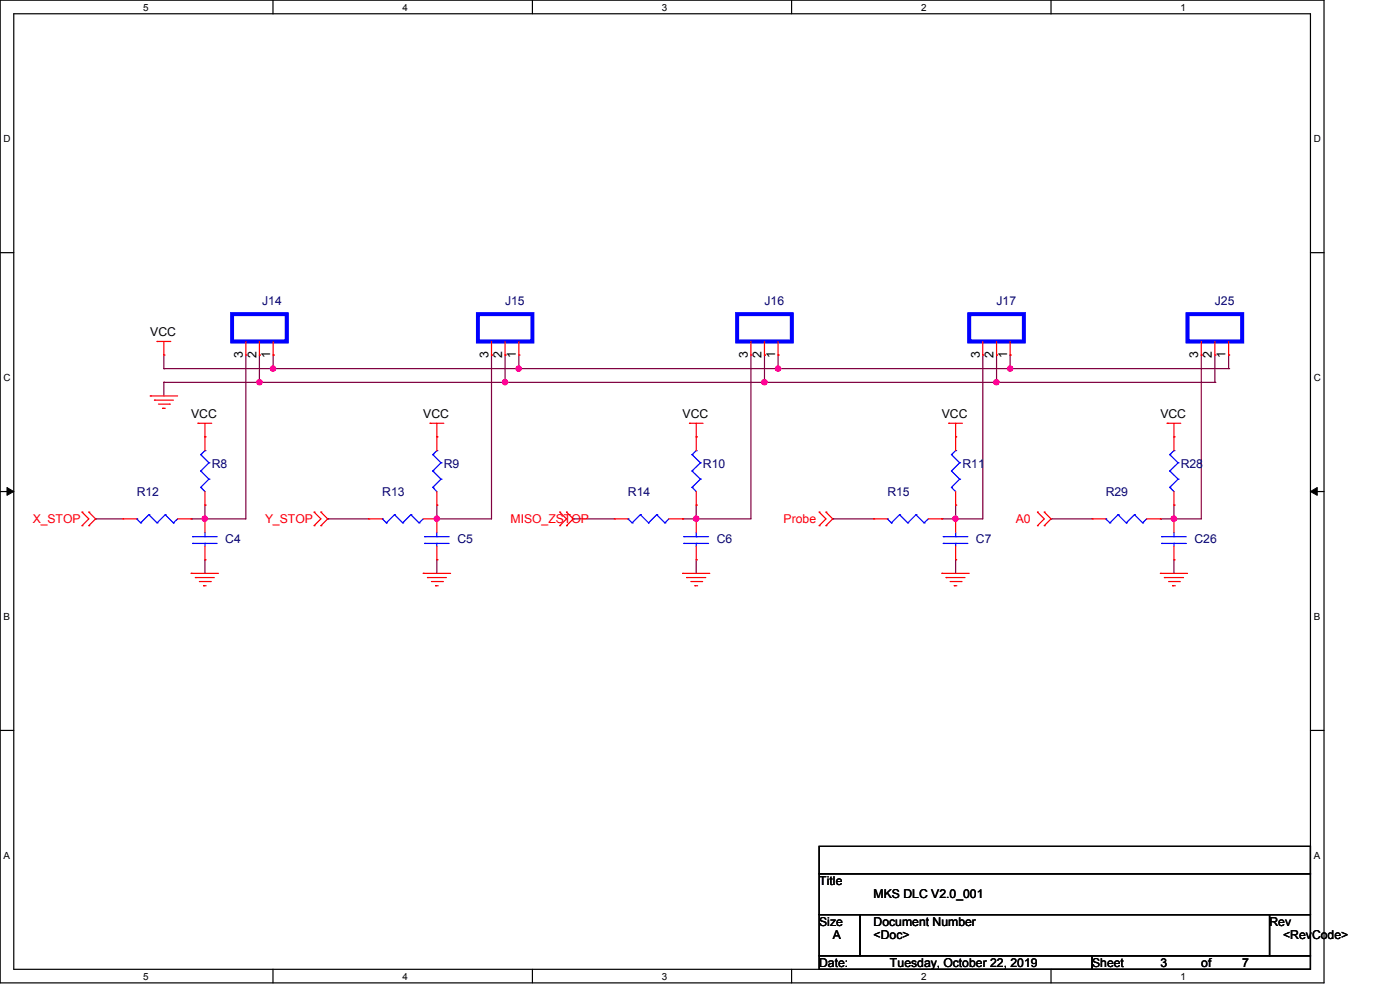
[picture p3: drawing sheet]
<svg xmlns="http://www.w3.org/2000/svg" width="297mm" height="210mm" viewBox="0 0 297 210" stroke-linecap="round" stroke-linejoin="round" font-family="sans-serif">
<path d="M0 0h280.9v208.5h-280.9zM2.9 2.9h275.1v202.7h-275.1z" fill="none" stroke="#000" stroke-width=".25"/>
<g fill="#fff">
<path d="M30.4 .3h1.1v2.4h-1.1z"/>
<path d="M30.4 205.9h1.1v2.3h-1.1z"/>
</g>
<path d="M57.9 0v2.9M57.9 205.6v2.9" fill="none" stroke="#000" stroke-width=".25"/>
<g fill="#fff">
<path d="M85.4 .3h1.1v2.4h-1.1z"/>
<path d="M85.4 205.9h1.1v2.3h-1.1z"/>
</g>
<path d="M112.9 0v2.9M112.9 205.6v2.9" fill="none" stroke="#000" stroke-width=".25"/>
<g fill="#fff">
<path d="M140.4 .3h1.2v2.4h-1.2z"/>
<path d="M140.4 205.9h1.2v2.3h-1.2z"/>
</g>
<path d="M167.9 0v2.9M167.9 205.6v2.9" fill="none" stroke="#000" stroke-width=".25"/>
<g fill="#fff">
<path d="M195.4 .3h1.2v2.4h-1.2z"/>
<path d="M195.4 205.9h1.2v2.3h-1.2z"/>
</g>
<path d="M223 0v2.9M223 205.6v2.9" fill="none" stroke="#000" stroke-width=".25"/>
<g fill="#fff">
<path d="M250.4 .3h1.2v2.4h-1.2z"/>
<path d="M250.4 205.9h1.2v2.3h-1.2z"/>
<path d="M.8 28.2h1.4v2.4h-1.4z"/>
<path d="M278.7 28.2h1.5v2.4h-1.5z"/>
<path d="M.8 78.9h1.4v2.3h-1.4z"/>
<path d="M278.7 78.9h1.5v2.3h-1.5z"/>
</g>
<path d="M0 53.6h2.9M278 53.6h2.9" fill="none" stroke="#000" stroke-width=".25"/>
<g fill="#fff">
<path d="M.8 129.6h1.3v2.3h-1.3z"/>
<path d="M278.7 129.6h1.4v2.3h-1.4z"/>
</g>
<path d="M0 104.3h2.9M278 104.3h2.9" fill="none" stroke="#000" stroke-width=".25"/>
<path d="M1.5 103.4l1.4 .9-1.4 .8zM278 104.3l1.4-.9v1.7z" fill="#000" stroke="#000" stroke-width=".21"/>
<g fill="#fff">
<path d="M.8 180.3h1.3v2.3h-1.3z"/>
<path d="M278.7 180.3h1.4v2.3h-1.4z"/>
</g>
<path d="M0 154.9h2.9M278 154.9h2.9M173.8 179.5h104.2v5.8h-104.2zM173.8 185.3h104.2v8.7h-104.2zM173.8 194h8.7v8.7h-8.7zM182.5 194h86.8v8.7h-86.8zM269.3 194h8.7v8.7h-8.7zM173.8 202.7h57.9v2.9h-57.9zM231.7 202.7h46.3v2.9h-46.3z" fill="none" stroke="#000" stroke-width=".25"/>
<g fill="none" stroke="#800040" stroke-width=".25">
<path d="M34.8 75.3h.1M34.8 78.2h.1M34.8 75.3v2.9M34.8 78.2h225.8M52.2 75.3h.1M52.2 75.3v34.8h-11.6M55 75.3h.1M55 75.3v5.8M58 75.3h.1M58 78.2h.1M58 75.3v2.9M104.3 75.3h.1"/>
<path d="M104.3 75.3v34.8h-11.6M107.1 75.3h.1M107.1 75.3v5.8M110.1 75.3h.1M110.1 78.2h.1M110.1 75.3v2.9M159.3 75.3h.1M159.3 75.3v34.8h-14.5M162.2 75.3h.1M162.2 75.3v5.8M165.1 75.3h.1M165.1 78.2h.1"/>
<path d="M165.1 75.3v2.9M208.5 75.3h.1M208.5 75.3v34.8h-8.7M211.4 75.3h.1M211.4 75.3v5.8M214.3 75.3h.1M214.3 75.3v2.9M254.8 75.3h.1M254.8 75.3v34.8h-8.6M257.7 75.3h.1M257.7 75.3v5.8M260.6 75.3h.1"/>
<path d="M260.6 78.2h.1M260.6 75.3v2.9M34.8 81.1h.1M34.8 81.1h222.9M34.8 81.1v2.9M55 81.1h.1M107.1 81.1h.1M162.2 81.1h.1M257.7 81.1h.1M20.3 110.1h.1M20.3 110.1h5.8M40.6 110.1h.1"/>
<path d="M43.5 107.1h.1M43.5 118.7h.1M43.5 110.1h.1M43.5 107.1v3M43.5 118.7v2.9M69.5 110.1h.1M69.5 110.1h8.7M92.7 107.1h.1M92.7 118.7h.1M92.7 110.1h.1M92.7 107.1v3M92.7 118.7v2.9"/>
<path d="M121.6 110.1h.1M121.6 110.1h8.7M144.8 110.1h.1M147.7 107.1h.1M147.7 118.7h.1M147.7 110.1h.1M147.7 107.1v3M147.7 118.7v2.9M176.7 110.1h.1M176.7 110.1h8.6M199.8 110.1h.1M202.7 107.1h.1"/>
<path d="M202.7 118.7h.1M202.7 110.1h.1M202.7 107.1v3M202.7 118.7v2.9M223 110.1h.1M223 110.1h8.7M246.2 110.1h.1M249 107.1h.1M249 118.7h.1M249 110.1h.1M249 107.1v3M249 118.7v2.9"/>
</g>
<g fill="#f0f" stroke="#f0f" stroke-width=".25">
<circle cx="43.4" cy="110" r=".55"/>
<circle cx="92.7" cy="110" r=".55"/>
<circle cx="147.7" cy="110" r=".56"/>
<circle cx="162.2" cy="81.1" r=".56"/>
<circle cx="55" cy="81.1" r=".55"/>
<circle cx="214.3" cy="78.2" r=".55"/>
<circle cx="165.1" cy="78.2" r=".55"/>
<circle cx="202.7" cy="110" r=".55"/>
<circle cx="107.1" cy="81.1" r=".55"/>
<circle cx="110" cy="78.2" r=".55"/>
<circle cx="57.9" cy="78.2" r=".55"/>
<circle cx="249" cy="110" r=".56"/>
<circle cx="211.4" cy="81.1" r=".55"/>
</g>
<g fill="none" stroke="#f00" stroke-width=".25">
<path d="M33.3 72.4h.1M33.3 72.4h2.9M34.8 75.3h.1M34.8 72.4v2.9M52.2 75.3h.1M52.2 72.4v2.9M55 75.3h.1M55 72.4v2.9M58 75.3h.1M58 72.4v2.9M104.3 75.3h.1M104.3 72.4v2.9"/>
<path d="M107.1 75.3h.1M107.1 72.4v2.9M110.1 75.3h.1M110.1 72.4v2.9M159.3 75.3h.1M159.3 72.4v2.9M162.2 75.3h.1M162.2 72.4v2.9M165.1 75.3h.1M165.1 72.4v2.9M208.5 75.3h.1M208.5 72.4v2.9"/>
<path d="M211.4 75.3h.1M211.4 72.4v2.9M214.3 75.3h.1M214.3 72.4v2.9M254.8 75.3h.1M254.8 72.4v2.9M257.7 75.3h.1M257.7 72.4v2.9M260.6 75.3h.1M260.6 72.4v2.9M31.9 84h.1M31.9 84h5.8"/>
<path d="M32.8 84.9h.1M32.8 84.9h4M33.6 85.7h2.3M34.5 86.6h.1M34.5 86.6h.6M35.9 85.7h.1M42 89.8h.1M42 89.8h2.9M43.5 92.7h.1M43.5 89.8v5.8M91.2 89.8h.1M91.2 89.8h2.9"/>
<path d="M92.7 92.7h.1M92.7 89.8v5.8M146.3 89.8h.1M146.3 89.8h2.8M147.7 92.7h.1M147.7 89.8v5.8M201.3 89.8h.1M201.3 89.8h2.9M202.7 92.7h.1M202.7 89.8v5.8M247.6 89.8h.1M247.6 89.8h2.9"/>
<path d="M249 92.7h.1M249 89.8v5.8M17.4 111.5h.1M17.4 108.6h.1M17.4 108.6l1.4 1.5-1.4 1.4M18.8 108.6h.1M18.8 111.5h.1M18.8 108.6l1.5 1.5-1.5 1.4M26.1 110.1h.1M26.1 110.1h2.9M37.7 110.1h2.9M40.6 110.1h.1"/>
<path d="M43.5 107.1h.1M43.5 118.7h.1M43.5 110.1h.1M43.5 104.3v2.8M43.5 110.1v2.8M43.5 115.9v2.8M66.6 111.5h.1M66.6 108.6h.1M66.6 108.6l1.5 1.5-1.5 1.4M68.1 108.6h.1M68.1 111.5h.1M68.1 108.6l1.4 1.5-1.4 1.4"/>
<path d="M78.2 110.1h.1M78.2 110.1h2.9M89.8 110.1h2.9M92.7 118.7h.1M92.7 110.1h.1M92.7 107.1h.1M92.7 104.3v2.8M92.7 110.1v2.8M92.7 115.9v2.8M118.7 111.5h.1M118.7 108.6h.1M118.7 108.6l1.5 1.5-1.5 1.4"/>
<path d="M120.2 108.6h.1M120.2 111.5h.1M120.2 108.6l1.4 1.5-1.4 1.4M130.3 110.1h.1M130.3 110.1h2.9M141.9 110.1h2.9M144.8 110.1h.1M147.7 118.7h.1M147.7 110.1h.1M147.7 107.1h.1M147.7 104.3v2.8M147.7 110.1v2.8"/>
<path d="M147.7 115.9v2.8M173.8 111.5h.1M173.8 108.6h.1M173.8 108.6l1.4 1.5-1.4 1.4M175.2 108.6h.1M175.2 111.5h.1M175.2 108.6l1.5 1.5-1.5 1.4M185.3 110.1h.1M185.3 110.1h3M196.9 110.1h2.9M199.8 110.1h.1M202.7 107.1h.1"/>
<path d="M202.7 118.7h.1M202.7 110.1h.1M202.7 104.3v2.8M202.7 110.1v2.8M202.7 115.9v2.8M220.1 111.5h.1M220.1 108.6h.1M220.1 108.6l1.4 1.5-1.4 1.4M221.5 108.6h.1M221.5 111.5h.1M221.5 108.6l1.5 1.5-1.5 1.4M231.7 110.1h.1"/>
<path d="M231.7 110.1h2.9M243.2 110.1h3M246.2 110.1h.1M249 118.7h.1M249 110.1h.1M249 107.1h.1M249 104.3v2.8M249 110.1v2.8M249 115.9v2.8M40.6 121.6h.1M40.6 121.6h5.8M41.4 122.5h.1"/>
<path d="M41.4 122.5h4.1M42.3 123.4h2.3M43.2 124.2h.1M43.2 124.2h.5M44.6 123.4h.1M89.8 121.6h.1M89.8 121.6h5.8M90.7 122.5h.1M90.7 122.5h4M91.5 123.4h2.4M92.4 124.2h.1M92.4 124.2h.6"/>
<path d="M93.9 123.4h.1M144.8 121.6h.1M144.8 121.6h5.8M145.7 122.5h.1M145.7 122.5h4M146.6 123.4h2.2M147.4 124.2h.1M147.4 124.2h.6M148.8 123.4h.1M199.8 121.6h.1M199.8 121.6h5.8M200.7 122.5h.1"/>
<path d="M200.7 122.5h4M201.5 123.4h2.4M202.4 124.2h.1M202.4 124.2h.6M203.9 123.4h.1M246.2 121.6h.1M246.2 121.6h5.7M247 122.5h.1M247 122.5h4.1M247.9 123.4h2.3M248.8 124.2h.1M248.8 124.2h.5"/>
<path d="M250.2 123.4h.1"/>
</g>
<g fill="none" stroke="#00f" stroke-width=".25">
<path d="M42.6 99.9h.1M42.6 96.4h.1M42.6 99.9l1.7 1.7M42.6 96.4l1.7 1.8M43.5 95.6h.1M43.5 95.6l-.9 .8M44.3 98.2h.1M44.3 98.2l-1.7 1.7M91.8 99.9h.1M91.8 96.4h.1M91.8 99.9l1.8 1.7M91.8 96.4l1.8 1.8"/>
<path d="M92.7 95.6h.1M92.7 95.6l-.9 .8M93.6 98.2h.1M93.6 98.2l-1.8 1.7M146.8 99.9h.1M146.8 96.4h.1M146.8 99.9l1.8 1.7M146.8 96.4l1.8 1.8M147.7 95.6h.1M147.7 95.6l-.9 .8M148.6 98.2h.1M148.6 98.2l-1.8 1.7"/>
<path d="M201.8 99.9h.1M201.8 96.4h.1M201.8 99.9l1.8 1.7M201.8 96.4l1.8 1.8M202.7 95.6h.1M202.7 95.6l-.9 .8M203.6 98.2h.1M203.6 98.2l-1.8 1.7M248.2 99.9h.1M248.2 96.4h.1M248.2 99.9l1.7 1.7M248.2 96.4l1.7 1.8"/>
<path d="M249 95.6h.1M249 95.6l-.8 .8M249.9 98.2h.1M249.9 98.2l-1.7 1.7M29 110.1h.1M29 110.1l.8 .8M29.8 110.9h.1M31.6 109.2h.1M31.6 109.2l1.7 1.7M31.6 109.2l-1.8 1.7M33.3 110.9h.1M35.1 109.2h.1"/>
<path d="M35.1 109.2l1.7 1.7M35.1 109.2l-1.8 1.7M36.8 110.9h.1M37.7 110.1l-.9 .8M40.9 113.8h.1M40.9 115.3h.1M40.9 113.8h5.2M40.9 115.3h5.2M42.6 103.4h.1M42.6 103.4l.9 .9M43.5 115.3h.1M43.5 113.8h.1"/>
<path d="M43.5 112.9v.9M43.5 115.3v.6M44.3 101.6h.1M44.3 101.6l-1.7 1.8M81.1 110.1h.1M81.1 110.1l.9 .8M82 110.9h.1M83.7 109.2h.1M83.7 109.2l1.7 1.7M83.7 109.2l-1.7 1.7M85.4 110.9h.1M87.2 109.2h.1"/>
<path d="M87.2 109.2l1.7 1.7M87.2 109.2l-1.8 1.7M88.9 110.9h.1M89.8 110.1l-.9 .8M90.1 113.8h.1M90.1 115.3h.1M90.1 113.8h5.2M90.1 115.3h5.2M91.8 103.4h.1M91.8 103.4l.9 .9M92.7 115.3h.1M92.7 113.8h.1"/>
<path d="M92.7 112.9v.9M92.7 115.3v.6M93.6 101.6h.1M93.6 101.6l-1.8 1.8M133.2 110.1h.1M133.2 110.1l.9 .8M134.1 110.9h.1M135.8 109.2h.1M135.8 109.2l1.8 1.7M135.8 109.2l-1.7 1.7M137.6 110.9h.1M139.3 109.2h.1"/>
<path d="M139.3 109.2l1.8 1.7M139.3 109.2l-1.7 1.7M141.1 110.9h.1M141.9 110.1l-.8 .8M145.1 113.8h.1M145.1 115.3h.1M145.1 113.8h5.2M145.1 115.3h5.2M146.8 103.4h.1M146.8 103.4l.9 .9M147.7 115.3h.1M147.7 113.8h.1"/>
<path d="M147.7 112.9v.9M147.7 115.3v.6M148.6 101.6h.1M148.6 101.6l-1.8 1.8M188.3 110.1h.1M188.3 110.1l.8 .8M189.1 110.9h.1M190.8 109.2h.1M190.8 109.2l1.8 1.7M190.8 109.2l-1.7 1.7M192.6 110.9h.1M194.3 109.2h.1"/>
<path d="M194.3 109.2l1.7 1.7M194.3 109.2l-1.7 1.7M196 110.9h.1M196.9 110.1l-.9 .8M200.1 113.8h.1M200.1 115.3h.1M200.1 113.8h5.2M200.1 115.3h5.2M201.8 103.4h.1M201.8 103.4l.9 .9M202.7 115.3h.1M202.7 113.8h.1"/>
<path d="M202.7 112.9v.9M202.7 115.3v.6M203.6 101.6h.1M203.6 101.6l-1.8 1.8M234.6 110.1h.1M234.6 110.1l.9 .8M235.5 110.9h.1M237.2 109.2h.1M237.2 109.2l1.7 1.7M237.2 109.2l-1.7 1.7M238.9 110.9h.1M240.7 109.2h.1"/>
<path d="M240.7 109.2l1.7 1.7M240.7 109.2l-1.8 1.7M242.4 110.9h.1M243.2 110.1l-.8 .8M246.4 113.8h.1M246.4 115.3h.1M246.4 113.8h5.3M246.4 115.3h5.3M248.2 103.4h.1M248.2 103.4l.8 .9M249 115.3h.1M249 113.8h.1"/>
<path d="M249 112.9v.9M249 115.3v.6M249.9 101.6h.1M249.9 101.6l-1.7 1.8"/>
</g>
<path d="M49.2 66.6h11.6v5.8h-11.6zM101.4 66.6h11.5v5.8h-11.5zM156.4 66.6h11.6v5.8h-11.6zM205.6 66.6h11.6v5.8h-11.6zM251.9 66.6h11.6v5.8h-11.6z" fill="none" stroke="#00f" stroke-width=".85"/>
<g font-size="2.6" fill="#000080">
<text x="55.6" y="64.6">J14</text>
<text x="107.1" y="64.6">J15</text>
<text x="162.2" y="64.6">J16</text>
<text x="211.4" y="64.6">J17</text>
<text x="257.7" y="64.6">J25</text>
<text x="44.9" y="99.4">R8</text>
<text x="94.1" y="99.4">R9</text>
<text x="149.1" y="99.4">R10</text>
<text x="204.2" y="99.4">R11</text>
<text x="250.5" y="99.4">R28</text>
<text x="29" y="105.2">R12</text>
<text x="81.1" y="105.2">R13</text>
<text x="133.2" y="105.2">R14</text>
<text x="188.3" y="105.2">R15</text>
<text x="234.6" y="105.2">R29</text>
<text x="47.8" y="115.3">C4</text>
<text x="97" y="115.3">C5</text>
<text x="152.1" y="115.3">C6</text>
<text x="207" y="115.3">C7</text>
<text x="253.4" y="115.3">C26</text>
</g>
<g font-size="2.6">
<text x="31.9" y="71.3">VCC</text>
<text x="51.5" y="75.9" transform="rotate(-90 51.5 75.9)">3</text>
<text x="54.4" y="75.9" transform="rotate(-90 54.4 75.9)">2</text>
<text x="57.3" y="75.9" transform="rotate(-90 57.3 75.9)">1</text>
<text x="103.6" y="75.9" transform="rotate(-90 103.6 75.9)">3</text>
<text x="106.5" y="75.9" transform="rotate(-90 106.5 75.9)">2</text>
<text x="109.4" y="75.9" transform="rotate(-90 109.4 75.9)">1</text>
<text x="158.7" y="75.9" transform="rotate(-90 158.7 75.9)">3</text>
<text x="161.5" y="75.9" transform="rotate(-90 161.5 75.9)">2</text>
<text x="164.4" y="75.9" transform="rotate(-90 164.4 75.9)">1</text>
<text x="207.9" y="75.9" transform="rotate(-90 207.9 75.9)">3</text>
<text x="210.8" y="75.9" transform="rotate(-90 210.8 75.9)">2</text>
<text x="213.7" y="75.9" transform="rotate(-90 213.7 75.9)">1</text>
<text x="254.2" y="75.9" transform="rotate(-90 254.2 75.9)">3</text>
<text x="257.1" y="75.9" transform="rotate(-90 257.1 75.9)">2</text>
<text x="260" y="75.9" transform="rotate(-90 260 75.9)">1</text>
<text x="40.6" y="88.6">VCC</text>
<text x="89.8" y="88.6">VCC</text>
<text x="144.8" y="88.6">VCC</text>
<text x="199.8" y="88.6">VCC</text>
<text x="246.2" y="88.6">VCC</text>
<text x="173.8" y="187.7">Title</text>
<text x="185.3" y="190.6">MKS DLC V2.0_001</text>
<text x="173.8" y="196.3">Size</text>
<text x="185.3" y="196.3">Document Number</text>
<text x="269.3" y="196.3">Rev</text>
<text x="176.7" y="199.3">A</text>
<text x="185.3" y="199.3">&lt;Doc&gt;</text>
<text x="272.2" y="199.3">&lt;RevCode&gt;</text>
<text x="173.8" y="205.1">Date:</text>
<text x="188.8" y="205.1">Tuesday, October 22, 2019</text>
<text x="231.7" y="205.1">Sheet</text>
<text x="246.2" y="205.1">3</text>
<text x="254.8" y="205.1">of</text>
<text x="263.5" y="205.1">7</text>
</g>
<g font-size="2.6" fill="#f00">
<text x="7" y="111">X_STOP</text>
<text x="56.2" y="111">Y_STOP</text>
<text x="108.3" y="111">MISO_ZSTOP</text>
<text x="166.2" y="111">Probe</text>
<text x="215.5" y="111">A0</text>
</g>
<g font-size="2.1">
<text x="30.4" y="2.2">5</text>
<text x="85.4" y="2.2">4</text>
<text x="140.4" y="2.2">3</text>
<text x="195.4" y="2.2">2</text>
<text x="250.5" y="2.2">1</text>
<text x=".8" y="30.1">D</text>
<text x="278.7" y="30.1">D</text>
<text x=".8" y="80.8">C</text>
<text x="278.7" y="80.8">C</text>
<text x=".8" y="131.5">B</text>
<text x="278.7" y="131.5">B</text>
<text x=".8" y="182.2">A</text>
<text x="278.7" y="182.2">A</text>
<text x="30.4" y="207.8">5</text>
<text x="85.4" y="207.8">4</text>
<text x="140.4" y="207.8">3</text>
<text x="195.4" y="207.8">2</text>
<text x="250.5" y="207.8">1</text>
</g>
</svg>
